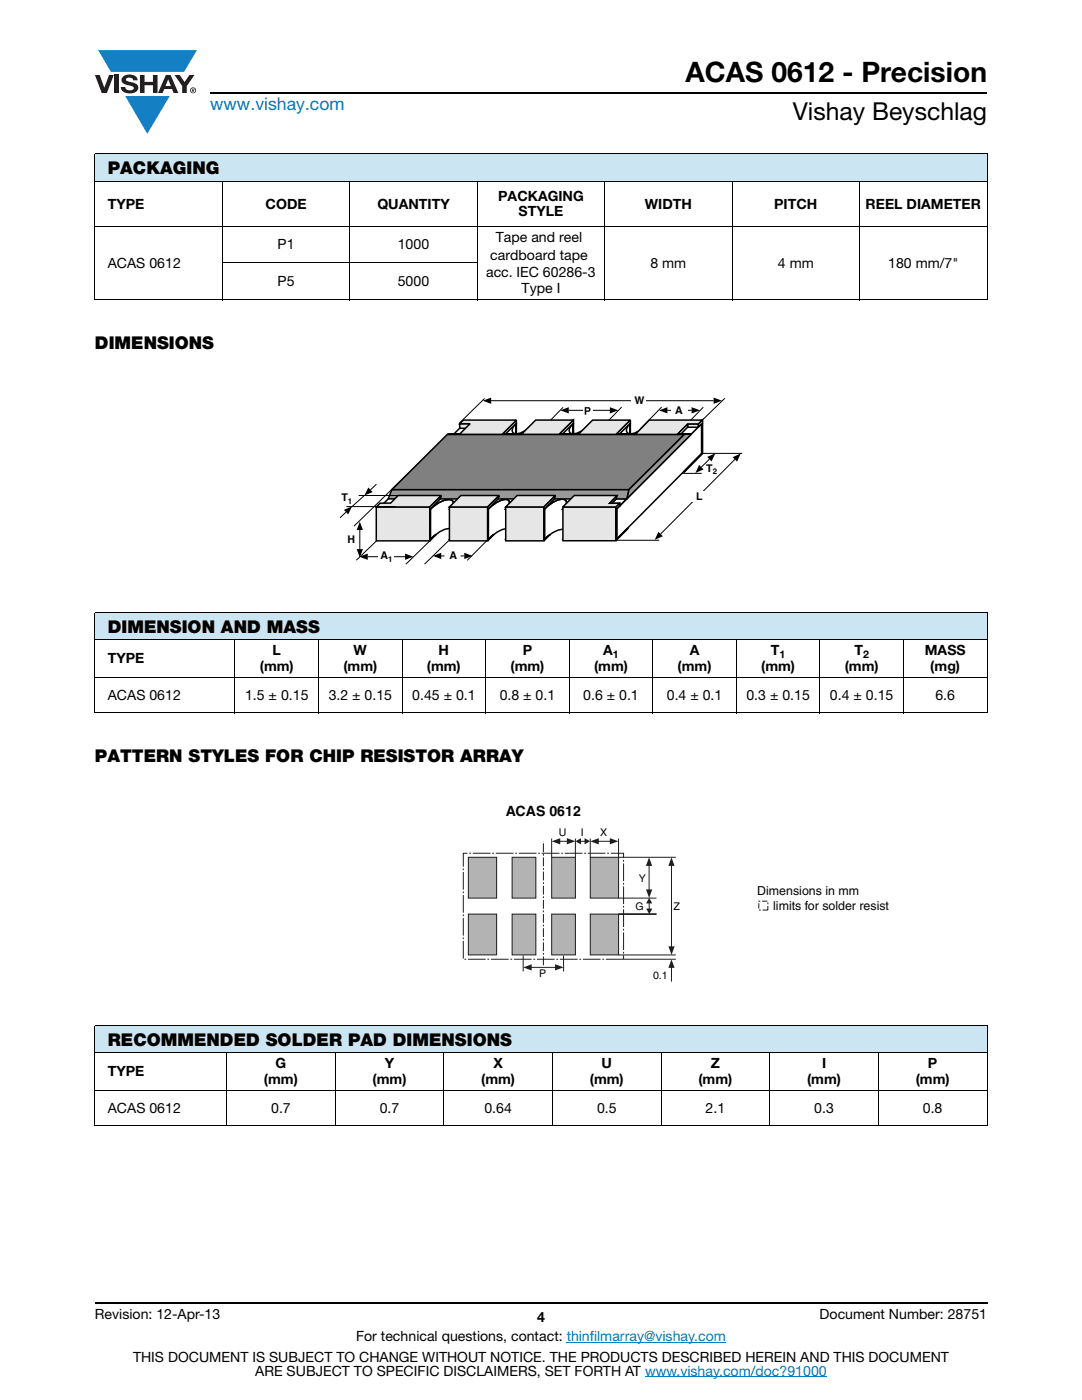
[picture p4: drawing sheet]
<svg xmlns="http://www.w3.org/2000/svg" width="216mm" height="279mm" viewBox="0 0 216 279" stroke-linecap="round" stroke-linejoin="round" font-family="sans-serif">
<g fill="#147fc3">
<path d="M19.6 10h19.7l-2.6 4.3h-1.1h-13.5z"/>
<path d="M25 19.2h8.9l-4.5 7.5z"/>
</g>
<g fill="#231f20">
<path d="M18.9 15h1l.9 2.5 1-2.5h.9l-1.4 3.6h-1z"/>
<path d="M22.9 15h.9v3.6h-.9z"/>
<path d="M24.6 15.3a2.1 2.1 0 0 1 2.8 .3l.1 .4h-.9a.79 .79 0 0 0-.7-.5 .79 .79 0 0 0-.8 .4l.3 .3 1 .2a1.08 1.08 0 0 1 1.2 1 1.08 1.08 0 0 1-1.1 1.2 1.73 1.73 0 0 1-2.4-1.2h.9a.96 .96 0 0 0 .8 .6 .96 .96 0 0 0 .9-.4 1.31 1.31 0 0 0-1.2-.6 1.03 1.03 0 0 1-1.1-.6 1.03 1.03 0 0 1 .2-1.1z"/>
<path d="M27.9 15h.9v1.3h1.7v-1.3h.9v3.6h-.9v-1.6h-1.7v1.6h-.9z"/>
<path d="M34.8 15h1.1l.9 1.4 1-1.4h1l-1.5 2.2v1.4h-.9v-1.4z"/>
<path d="M33.6 15.9l.5 1.3h-1.1zM33.1 15l-1.6 3.6h1l.3-.8h1.5l.3 .8h1l-1.6-3.6z"/>
<path d="M38.1 18a.46 .46 0 0 1 .9 0 .46 .46 0 0 1-.9 0zM37.9 18a.6 .6 0 0 0 1.2 0 .6 .6 0 0 0-1.2 0z"/>
<path d="M38.4 17.8h.2v.2h-.2zM38.3 17.7v.7h.1v-.3l.4 .3-.2-.3 .2-.2-.1-.2z"/>
</g>
<path d="M42 18.6h155M18.9 260h178.1" fill="none" stroke="#000" stroke-width=".36"/>
<path d="M113.1 267.9h31.7M128.7 274.8h36.3" fill="none" stroke="#007ec4" stroke-width=".2"/>
<g fill="#cce5f3">
<path d="M18.9 30.7h178.1v5.5h-178.1z"/>
<path d="M18.9 122.2h178.1v5.5h-178.1z"/>
<path d="M18.9 204.6h178.1v5.5h-178.1z"/>
</g>
<g fill="none" stroke="#000" stroke-width=".2">
<path d="M18.9 30.7h178.1M18.9 36.2h178.1M18.9 30.8v29M44.4 36.1v23.8M69.8 36.1v23.8M95.2 36.1v23.8M120.7 36.1v23.8M146.1 36.1v23.8M171.5 36.1v23.8M197 30.8v29M18.9 45.2h178.1M18.9 59.8h178.1"/>
<path d="M44.3 52.4h51M18.9 122.2h178.1M18.9 127.7h178.1M18.9 135.3h178.1M18.9 122.3v19.9M46.9 127.6v14.8M63.6 127.6v14.8M80.2 127.6v14.8M96.9 127.6v14.8M113.6 127.6v14.8M130.3 127.6v14.8M146.9 127.6v14.8"/>
<path d="M163.6 127.6v14.8M180.3 127.6v14.8M197 122.3v19.9M18.9 142.3h178.1M18.9 204.6h178.1M18.9 210.1h178.1M18.9 217.7h178.1M18.9 204.7v19.9M45.2 210v14.8M66.9 210v14.8M88.6 210v14.8M110.3 210v14.8"/>
<path d="M131.9 210v14.8M153.6 210v14.8M175.3 210v14.8M197 204.7v19.9M18.9 224.7h178.1"/>
</g>
<path d="M67.8 78.9h80.3v33.7h-80.3z" fill="#fff"/>
<path d="M96.7 79.5l-5.1 5M144.6 79.5l-4.8 4.7M112.4 81.3l-4.3 4.3M124 81.2l-4.2 4.4M132.6 94.5h7.4M139.7 90.5h8.4M140.3 81.3l-4.2 4.3M81.4 101.9l-10.3 9.9M90.9 106.5l-6.2 6.1M120.4 107.8h11.1" fill="none" stroke="#000" stroke-width=".2"/>
<path d="M75.5 101.6l17.1-17h10.3a1.3 1.3 0 0 0-.5 1.8 2.09 2.09 0 0 0 2.3-.4l1.7-1.4h7.9a1.32 1.32 0 0 0-.5 1.8 2.1 2.1 0 0 0 2.2-.4l1.8-1.4h7.9a1.3 1.3 0 0 0-.5 1.8 2.02 2.02 0 0 0 2.2-.4l1.7-1.4h10.9l-16.9 17h-10.8l.5-.6 .2-.9a1.26 1.26 0 0 0-1.7-.3l-1.7 .9-.9 .9h-7.8l.5-.6 .2-.9a1.19 1.19 0 0 0-1.7-.2l-1.5 .9-.9 .8h-7.8l.5-.6 .3-.5-.1-.4a1.61 1.61 0 0 0-2-.2l-1.6 .9-.8 .8z" fill="none" stroke="#000" stroke-width=".3"/>
<path d="M78.2 97.7l11.1-11h47.3l-11.1 11z" fill-rule="evenodd" fill="#808080"/>
<path d="M78.2 97.7l11.1-11h47.3l-11.1 11zM75.5 101.6h10.4a5.5 5.5 0 0 1 3.9-1.9l.4 .2 .2 .3v.4l-.7 1h7.7a5.5 5.5 0 0 1 3.7-1.9l.4 .1 .1 .3v.4l-.7 1.1h7.8a5.3 5.3 0 0 1 3.7-2l.4 .2 .2 .3v.4l-.7 1.1h10.8v6h-10.8l.6-.6 .2-.5v-.4a1.35 1.35 0 0 0-1.8-.3l-1.7 1-.9 .8h-7.8a1.54 1.54 0 0 0 .7-1.9 2.02 2.02 0 0 0-2.3 .4l-1.9 1.5h-7.7a1.36 1.36 0 0 0 .6-1.9 2.27 2.27 0 0 0-2.4 .4l-1.9 1.5h-10.5z" fill="none" stroke="#000" stroke-width=".3"/>
<path d="M140 84.6v5.9l-16.9 17.1v-6z" fill-rule="evenodd" fill="#fff"/>
<path d="M140 84.6v5.9l-16.9 17.1v-6z" fill="none" stroke="#000" stroke-width=".3"/>
<path d="M125.5 97.7l11.1-11 1.4-.1-13 13z" fill-rule="evenodd" fill="#999"/>
<path d="M125.5 97.7l11.1-11 1.4-.1-13 13z" fill="none" stroke="#000" stroke-width=".3"/>
<path d="M112.3 101.2h10.6v6.7h-10.6z" fill="#e6e6e6"/>
<path d="M123 99.5h2.1l-1.4 1.5h-2.1zM112.3 101.2h10.6v6.7h-10.6zM121.6 100.4h2.1v.6h-2.1z" fill="none" stroke="#000" stroke-width=".3"/>
<path d="M122.9 101.2l.7-.8 .1 .6-.6 .6v6l2.2-2.3v.2l-2.4 2.4z" fill-rule="evenodd" fill="#e6e6e6"/>
<path d="M122.9 101.2l.7-.8 .1 .6-.6 .6v6l2.2-2.3v.2l-2.4 2.4z" fill="none" stroke="#000" stroke-width=".3"/>
<path d="M78.2 97.7h47.3l-.4 1.9h-47.6z" fill-rule="evenodd" fill="#999"/>
<path d="M78.2 97.7h47.3l-.4 1.9h-47.6z" fill="none" stroke="#000" stroke-width=".3"/>
<path d="M123.1 98.9l-.1 .6-1.4 1.5v-.5z" fill-rule="evenodd" fill="#e6e6e6"/>
<path d="M123.1 98.9l-.1 .6-1.4 1.5v-.5z" fill="none" stroke="#000" stroke-width=".3"/>
<path d="M112.3 101.2l2.3-2.3h8.5l-1.5 1.5h2l-.7 .8z" fill-rule="evenodd" fill="#e6e6e6"/>
<path d="M112.3 101.2l2.3-2.3h8.5l-1.5 1.5h2l-.7 .8z" fill="none" stroke="#000" stroke-width=".3"/>
<path d="M100.9 101.2h7.6v6.7h-7.6z" fill="#e6e6e6"/>
<path d="M100.9 101.2h7.6v6.7h-7.6z" fill="none" stroke="#000" stroke-width=".3"/>
<path d="M103.2 98.9h7.6l-2.3 2.3h-7.6z" fill-rule="evenodd" fill="#e6e6e6"/>
<path d="M103.2 98.9h7.6l-2.3 2.3h-7.6z" fill="none" stroke="#000" stroke-width=".3"/>
<path d="M110.8 98.9l-.2 .7-1.9 2v6l1.1-1-1.3 1.3v-6.7z" fill-rule="evenodd" fill="#e6e6e6"/>
<path d="M110.8 98.9l-.2 .7-1.9 2v6l1.1-1-1.3 1.3v-6.7z" fill="none" stroke="#000" stroke-width=".3"/>
<path d="M89.7 101.2h7.6v6.7h-7.6z" fill="#e6e6e6"/>
<path d="M89.7 101.2h7.6v6.7h-7.6z" fill="none" stroke="#000" stroke-width=".3"/>
<path d="M92 98.9h7.6l-2.3 2.3h-7.6z" fill-rule="evenodd" fill="#e6e6e6"/>
<path d="M92 98.9h7.6l-2.3 2.3h-7.6z" fill="none" stroke="#000" stroke-width=".3"/>
<path d="M99.6 98.9l-.2 .7-1.9 2v6l1.1-1-1.3 1.3v-6.7z" fill-rule="evenodd" fill="#e6e6e6"/>
<path d="M99.6 98.9l-.2 .7-1.9 2v6l1.1-1-1.3 1.3v-6.7z" fill="none" stroke="#000" stroke-width=".3"/>
<path d="M75.1 101.2h10.7v6.7h-10.7z" fill="#e6e6e6"/>
<path d="M75.1 101.2h10.7v6.7h-10.7z" fill="none" stroke="#000" stroke-width=".3"/>
<path d="M75.8 100.4h2.1l1.5-1.5h8.6l-2.2 2.3h-10.7z" fill-rule="evenodd" fill="#e6e6e6"/>
<path d="M75.8 100.4h2.1l1.5-1.5h8.6l-2.2 2.3h-10.7z" fill="none" stroke="#000" stroke-width=".3"/>
<path d="M88.1 98.9l-.2 .7-2 2v6l1.1-1-1.2 1.3v-6.7z" fill-rule="evenodd" fill="#e6e6e6"/>
<path d="M88.1 98.9l-.2 .7-2 2v6l1.1-1-1.2 1.3v-6.7z" fill="none" stroke="#000" stroke-width=".3"/>
<path d="M129.5 83.8h10.7l-.9 .8h-2.1l-2 2.1h-8.4z" fill-rule="evenodd" fill="#e6e6e6"/>
<path d="M129.5 83.8h10.7l-.9 .8h-2.1l-2 2.1h-8.4z" fill="none" stroke="#000" stroke-width=".3"/>
<path d="M139.3 84.6l.9-.8v6.7l-3.6 3.7v-.2l3.4-3.5v-5.9l-.7 .6z" fill-rule="evenodd" fill="#e6e6e6"/>
<path d="M139.3 84.6l.9-.8v6.7l-3.6 3.7v-.2l3.4-3.5v-5.9l-.7 .6z" fill="none" stroke="#000" stroke-width=".3"/>
<path d="M137.2 84.6h2.1v.7h-2.1z" fill="#e6e6e6"/>
<path d="M137.2 84.6h2.1v.7h-2.1z" fill="none" stroke="#000" stroke-width=".3"/>
<path d="M137.2 84.6v.7l-1.3 1.3-.7 .1z" fill-rule="evenodd" fill="#e6e6e6"/>
<path d="M137.2 84.6v.7l-1.3 1.3-.7 .1z" fill="none" stroke="#000" stroke-width=".3"/>
<path d="M118.2 83.8h7.6l-2.9 2.9h-7.5z" fill-rule="evenodd" fill="#e6e6e6"/>
<path d="M118.2 83.8h7.6l-2.9 2.9h-7.5z" fill="none" stroke="#000" stroke-width=".3"/>
<path d="M122.9 86.7l2.9-2.9v2.8h-.1v-2l-2 2z" fill-rule="evenodd" fill="#e6e6e6"/>
<path d="M122.9 86.7l2.9-2.9v2.8h-.1v-2l-2 2z" fill="none" stroke="#000" stroke-width=".3"/>
<path d="M106.9 83.8h7.5l-2.8 2.9h-7.6z" fill-rule="evenodd" fill="#e6e6e6"/>
<path d="M106.9 83.8h7.5l-2.8 2.9h-7.6z" fill="none" stroke="#000" stroke-width=".3"/>
<path d="M111.6 86.7l2.8-2.9v2.8h-.1v-2l-2 2z" fill-rule="evenodd" fill="#e6e6e6"/>
<path d="M111.6 86.7l2.8-2.9v2.8h-.1v-2l-2 2z" fill="none" stroke="#000" stroke-width=".3"/>
<path d="M100.2 86.7l2.8-2.9v2.8h-.1v-2l-2 2z" fill-rule="evenodd" fill="#e6e6e6"/>
<path d="M100.2 86.7l2.8-2.9v2.8h-.1v-2l-2 2z" fill="none" stroke="#000" stroke-width=".3"/>
<path d="M91.7 84.6h3.1v.9h-3.1z" fill="#e6e6e6"/>
<path d="M91.7 84.6h3.1v.9h-3.1z" fill="none" stroke="#000" stroke-width=".3"/>
<path d="M92.5 83.8h10.5l-2.8 2.9h-8.5l2.1-2.1h-2.1z" fill-rule="evenodd" fill="#e6e6e6"/>
<path d="M89.3 86.7l2.4-.1zM92.5 83.8h10.5l-2.8 2.9h-8.5l2.1-2.1h-2.1zM100.2 86.7l3.9-.1zM111.6 86.7l3.9-.1zM122.9 86.7l4-.1zM135.2 86.7l2.8-.1z" fill="none" stroke="#000" stroke-width=".3"/>
<path d="M89.3 86.6h2.4M100.2 86.6h3.9M111.6 86.6h3.9M122.9 86.6h4M135.2 86.6h2.8" fill="none" stroke="#808080" stroke-width=".2"/>
<g fill="none" stroke="#000" stroke-width=".2">
<path d="M98 80h44.4M71.6 98.9h8.6M72.7 98.9l-2.5 2.2M75.1 96.6l-1.2 1.2M81.5 94.4l-10.9 10.6M113.5 81.9h8.2M132 81.2l-4.2 4.4M133.2 81.9h4.8M141.6 91.6l-1.7 1.6M146.6 91.7l-14.8 14.9M69.1 102.2l-1.2 1.1M69.1 101.1h9.9"/>
<path d="M71.8 105.8v3.8M87.2 106.6l-6.2 6"/>
</g>
<g fill="#000">
<path d="M96.3 80l1.7-.7v1.3zM142.4 79.3l1.7 .7-1.7 .6zM73.5 97.3l.9 .9-1.7 .7zM111.8 81.9l1.7-.6v1.2zM121.7 81.3l1.7 .6-1.7 .6zM131.5 81.9l1.7-.6v1.2zM139.5 92.8l.9 .9-1.6 .7zM138 81.3l1.7 .6-1.7 .6zM141.1 91.2l1.6-.7-.7 1.6zM146.2 91.2l1.6-.7-.7 1.6zM68.6 101.7l1.7-.6-.8 1.6zM71.8 104.1l.6 1.7h-1.2z"/>
<path d="M71.2 109.6h1.2l-.6 1.7zM131.4 106.1l.9 .9-1.7 .8z"/>
</g>
<g fill="#fff">
<path d="M126.1 79.5h2.8v.8h-2.8z"/>
<path d="M116.3 81.6h1.9v.6h-1.9z"/>
</g>
<path d="M117 81.5v.4a.32 .32 0 0 0 .3 .1 .32 .32 0 0 0 .2-.4zM116.7 81.3h.5a.5 .5 0 0 1 .6 .4 .5 .5 0 0 1-.6 .5h-.2v.6h-.3z" fill-rule="evenodd" fill="#000"/>
<g fill="#fff">
<path d="M133.9 81.7h3.2v.4h-3.2z"/>
<path d="M138 98h2.4v2.2h-2.4z"/>
</g>
<path d="M88 110.9h4.7M97.2 107.9l-4 3.9" fill="none" stroke="#000" stroke-width=".2"/>
<path d="M86.4 110.9l1.6-.6v1.3zM92.6 110.3l1.7 .6-1.7 .7z" fill="#000"/>
<path d="M88.7 110.7h3.2v.6h-3.2z" fill-rule="evenodd" fill="#fff"/>
<path d="M73.4 111.1h7.4" fill="none" stroke="#000" stroke-width=".2"/>
<path d="M71.7 111.1l1.7-.6v1.2zM80.8 110.5l1.7 .6-1.7 .6z" fill="#000"/>
<g fill="#fff">
<path d="M75.6 110.8h3v.5h-3z"/>
<path d="M92.4 160.5h85v35.4h-85z"/>
</g>
<path d="M93.5 171.1h5.6v8.1h-5.6z" fill="#b3b3b3"/>
<path d="M93.5 171.1h5.6v8.1h-5.6z" fill="none" stroke="#201d1e" stroke-width=".2"/>
<path d="M93.5 182.4h5.6v8.2h-5.6z" fill="#b3b3b3"/>
<path d="M93.5 182.4h5.6v8.2h-5.6z" fill="none" stroke="#201d1e" stroke-width=".2"/>
<path d="M117.8 171.1h5.6v8.1h-5.6z" fill="#b3b3b3"/>
<path d="M117.8 171.1h5.6v8.1h-5.6z" fill="none" stroke="#201d1e" stroke-width=".2"/>
<path d="M117.8 182.4h5.6v8.2h-5.6z" fill="#b3b3b3"/>
<path d="M117.8 182.4h5.6v8.2h-5.6z" fill="none" stroke="#201d1e" stroke-width=".2"/>
<path d="M102.2 171.1h4.7v8.1h-4.7z" fill="#b3b3b3"/>
<path d="M102.2 171.1h4.7v8.1h-4.7z" fill="none" stroke="#201d1e" stroke-width=".2"/>
<path d="M102.2 182.4h4.7v8.2h-4.7z" fill="#b3b3b3"/>
<path d="M102.2 182.4h4.7v8.2h-4.7z" fill="none" stroke="#201d1e" stroke-width=".2"/>
<path d="M110.1 171.1h4.7v8.1h-4.7z" fill="#b3b3b3"/>
<path d="M110.1 171.1h4.7v8.1h-4.7z" fill="none" stroke="#201d1e" stroke-width=".2"/>
<path d="M110.1 182.4h4.7v8.2h-4.7z" fill="#b3b3b3"/>
<path d="M110.1 167.4v3.7M111.6 167.9h1.8M114.8 167.4v3.7M117.8 167.4v3.7M123.4 167.4v3.7h11.4M123.4 179.2h7.6M110.1 182.4h4.7v8.2h-4.7zM123.4 182.4h7.6M123.4 190.6h11.4M124.4 191.4h10.4" fill="none" stroke="#201d1e" stroke-width=".2"/>
<path d="M92.4 170.3h32v21.1h-32z" fill="none" stroke="#201d1e" stroke-width=".2" stroke-dasharray="3.5 .4 .4 .4" stroke-linecap="butt"/>
<path d="M108.4 192.6v-24.7" fill="none" stroke="#201d1e" stroke-width=".2" stroke-dasharray="1.8 .4 .4 .4" stroke-linecap="butt"/>
<g fill="#201d1e">
<path d="M113.1 167.3l1.7 .6-1.7 .6z"/>
<path d="M110.1 167.9l1.7-.6v1.2z"/>
</g>
<path d="M115.6 167.9h1.3" fill="none" stroke="#201d1e" stroke-width=".2"/>
<g fill="#201d1e">
<path d="M116.6 167.3l1.1 .6-1.1 .6z"/>
<path d="M114.8 167.9l1.1-.6v1.2z"/>
</g>
<path d="M119.3 167.9h2.7" fill="none" stroke="#201d1e" stroke-width=".2"/>
<g fill="#201d1e">
<path d="M121.7 167.3l1.7 .6-1.7 .6z"/>
<path d="M117.8 167.9l1.7-.6v1.2z"/>
</g>
<path d="M129.5 172.5v5.2" fill="none" stroke="#201d1e" stroke-width=".2"/>
<g fill="#201d1e">
<path d="M129.5 171.1l.6 1.7h-1.2z"/>
<path d="M128.9 177.5h1.2l-.6 1.7z"/>
</g>
<path d="M129.5 180v1.6" fill="none" stroke="#201d1e" stroke-width=".2"/>
<g fill="#201d1e">
<path d="M129.5 179.2l.7 1.1h-1.3z"/>
<path d="M128.9 181.3h1.3l-.7 1.1z"/>
</g>
<path d="M134 172.5v16.5" fill="none" stroke="#201d1e" stroke-width=".2"/>
<g fill="#201d1e">
<path d="M134 171.1l.6 1.7h-1.2z"/>
<path d="M133.4 188.9h1.2l-.6 1.7z"/>
</g>
<path d="M134 192.9v3" fill="none" stroke="#201d1e" stroke-width=".2"/>
<path d="M134 191.5l.6 1.7h-1.2z" fill="#201d1e"/>
<path d="M151.4 179.8h1.8v1.8h-1.8z" fill="none" stroke="#201d1e" stroke-width=".2" stroke-dasharray="1.1 .4 .4 .4" stroke-linecap="butt"/>
<path d="M104.4 190.7v3.2M105.9 193.1h5.2M112.5 190.7v3.2" fill="none" stroke="#201d1e" stroke-width=".2"/>
<g fill="#201d1e">
<path d="M110.8 192.4l1.7 .6-1.7 .7z"/>
<path d="M104.4 193.1l1.7-.7v1.3z"/>
</g>
<text font-size="5.6" x="136.8" y="16.4">ACAS 0612 - Precision</text>
<text font-size="4.9" x="158.2" y="24">Vishay Beyschlag</text>
<text font-size="3.5" fill="#007ec4" x="42" y="21.9">www.vishay.com</text>
<g font-size="3.5">
<text x="21.5" y="34.8">PACKAGING</text>
<text x="18.9" y="69.6">DIMENSIONS</text>
<text x="21.5" y="126.3">DIMENSION AND MASS</text>
<text x="18.9" y="152">PATTERN STYLES FOR CHIP RESISTOR ARRAY</text>
<text x="21.5" y="208.7">RECOMMENDED SOLDER PAD DIMENSIONS</text>
</g>
<g font-size="2.8">
<text x="21.5" y="41.6">TYPE</text>
<text x="53" y="41.6">CODE</text>
<text x="75.3" y="41.6">QUANTITY</text>
<text x="99.4" y="40">PACKAGING</text>
<text x="128.7" y="41.6">WIDTH</text>
<text x="154.5" y="41.6">PITCH</text>
<text x="172.7" y="41.6">REEL DIAMETER</text>
<text x="103.5" y="43.2">STYLE</text>
<text x="21.5" y="53.4">ACAS 0612</text>
<text x="55.4" y="49.7">P1</text>
<text x="79.4" y="49.7">1000</text>
<text x="97.8" y="51.8">cardboard tape</text>
<text x="98.9" y="48.3">Tape and reel</text>
<text x="129.8" y="53.4">8 mm</text>
<text x="155.2" y="53.4">4 mm</text>
<text x="177.2" y="53.4">180 mm/7&quot;</text>
<text x="55.4" y="57">P5</text>
<text x="79.4" y="57">5000</text>
<text x="97" y="55.4">acc. IEC 60286-3</text>
<text x="104.1" y="58.5">Type I</text>
<text x="54.4" y="130.8">L</text>
<text x="70.6" y="130.8">W</text>
<text x="87.5" y="130.8">H</text>
<text x="104.3" y="130.8">P</text>
<text x="120.4" y="130.8">A</text>
<text x="137.6" y="130.8">A</text>
<text x="153.8" y="130.8">T</text>
<text x="170.5" y="130.8">T</text>
<text x="184.5" y="130.8">MASS</text>
<text x="21.5" y="132.4">TYPE</text>
<text x="51.8" y="134">(mm)</text>
<text x="68.5" y="134">(mm)</text>
<text x="85.2" y="134">(mm)</text>
<text x="101.9" y="134">(mm)</text>
<text x="118.5" y="134">(mm)</text>
<text x="135.2" y="134">(mm)</text>
<text x="151.9" y="134">(mm)</text>
<text x="168.6" y="134">(mm)</text>
<text x="185.6" y="134">(mg)</text>
<text x="21.5" y="139.7">ACAS 0612</text>
<text x="48.9" y="139.7">1.5 ± 0.15</text>
<text x="65.6" y="139.7">3.2 ± 0.15</text>
<text x="82.2" y="139.7">0.45 ± 0.1</text>
<text x="99.7" y="139.7">0.8 ± 0.1</text>
<text x="116.4" y="139.7">0.6 ± 0.1</text>
<text x="133.1" y="139.7">0.4 ± 0.1</text>
<text x="148.9" y="139.7">0.3 ± 0.15</text>
<text x="165.6" y="139.7">0.4 ± 0.15</text>
<text x="186.6" y="139.7">6.6</text>
<text x="21.5" y="214.8">TYPE</text>
<text x="55" y="213.2">G</text>
<text x="76.8" y="213.2">Y</text>
<text x="98.5" y="213.2">X</text>
<text x="120" y="213.2">U</text>
<text x="141.9" y="213.2">Z</text>
<text x="164" y="213.2">I</text>
<text x="185.2" y="213.2">P</text>
<text x="52.7" y="216.4">(mm)</text>
<text x="74.3" y="216.4">(mm)</text>
<text x="96" y="216.4">(mm)</text>
<text x="117.7" y="216.4">(mm)</text>
<text x="139.4" y="216.4">(mm)</text>
<text x="161.1" y="216.4">(mm)</text>
<text x="182.7" y="216.4">(mm)</text>
<text x="21.5" y="222.1">ACAS 0612</text>
<text x="54.1" y="222.1">0.7</text>
<text x="75.8" y="222.1">0.7</text>
<text x="96.7" y="222.1">0.64</text>
<text x="119.1" y="222.1">0.5</text>
<text x="140.8" y="222.1">2.1</text>
<text x="162.5" y="222.1">0.3</text>
<text x="184.1" y="222.1">0.8</text>
<text x="18.9" y="263.3">Revision: 12-Apr-13</text>
<text x="107.2" y="263.8">4</text>
<text x="163.6" y="263.3">Document Number: 28751</text>
<text x="71.1" y="267.7">For technical questions, contact: thinfilmarray@vishay.com</text>
<text x="26.5" y="271.7">THIS DOCUMENT IS SUBJECT TO CHANGE WITHOUT NOTICE. THE PRODUCTS DESCRIBED HEREIN AND THIS DOCUMENT</text>
<text x="50.9" y="274.6">ARE SUBJECT TO SPECIFIC DISCLAIMERS, SET FORTH AT www.vishay.com/doc?91000</text>
</g>
<text font-size="2.8" fill="#040503" x="101" y="162.9">ACAS 0612</text>
<g font-size="2.5" fill="#040503">
<text x="151.1" y="178.7">Dimensions in mm</text>
<text x="154.3" y="181.6">limits for solder resist</text>
</g>
<g font-size="2.1">
<text x="126.6" y="80.7">W</text>
<text x="134.7" y="82.6">A</text>
<text x="140.9" y="94.1">T</text>
<text x="68.1" y="100">T</text>
<text x="138.9" y="99.8">L</text>
<text x="69.3" y="108.4">H</text>
<text x="75.9" y="111.6">A</text>
<text x="89.7" y="111.6">A</text>
<text x="122.3" y="131.3">1</text>
<text x="155.6" y="131.3">1</text>
<text x="172.2" y="131.3">2</text>
</g>
<g font-size="2.1" fill="#040503">
<text x="111.5" y="166.9">U</text>
<text x="115.9" y="166.9">I</text>
<text x="119.7" y="166.9">X</text>
<text x="127.5" y="176.1">Y</text>
<text x="126.8" y="181.6">G</text>
<text x="134.4" y="181.6">Z</text>
<text x="107.6" y="195">P</text>
<text x="130.3" y="195.4">0.1</text>
</g>
<g font-size="1.6">
<text x="142.2" y="94.7">2</text>
<text x="69.4" y="100.6">1</text>
<text x="77.5" y="112.1">1</text>
</g>
</svg>
